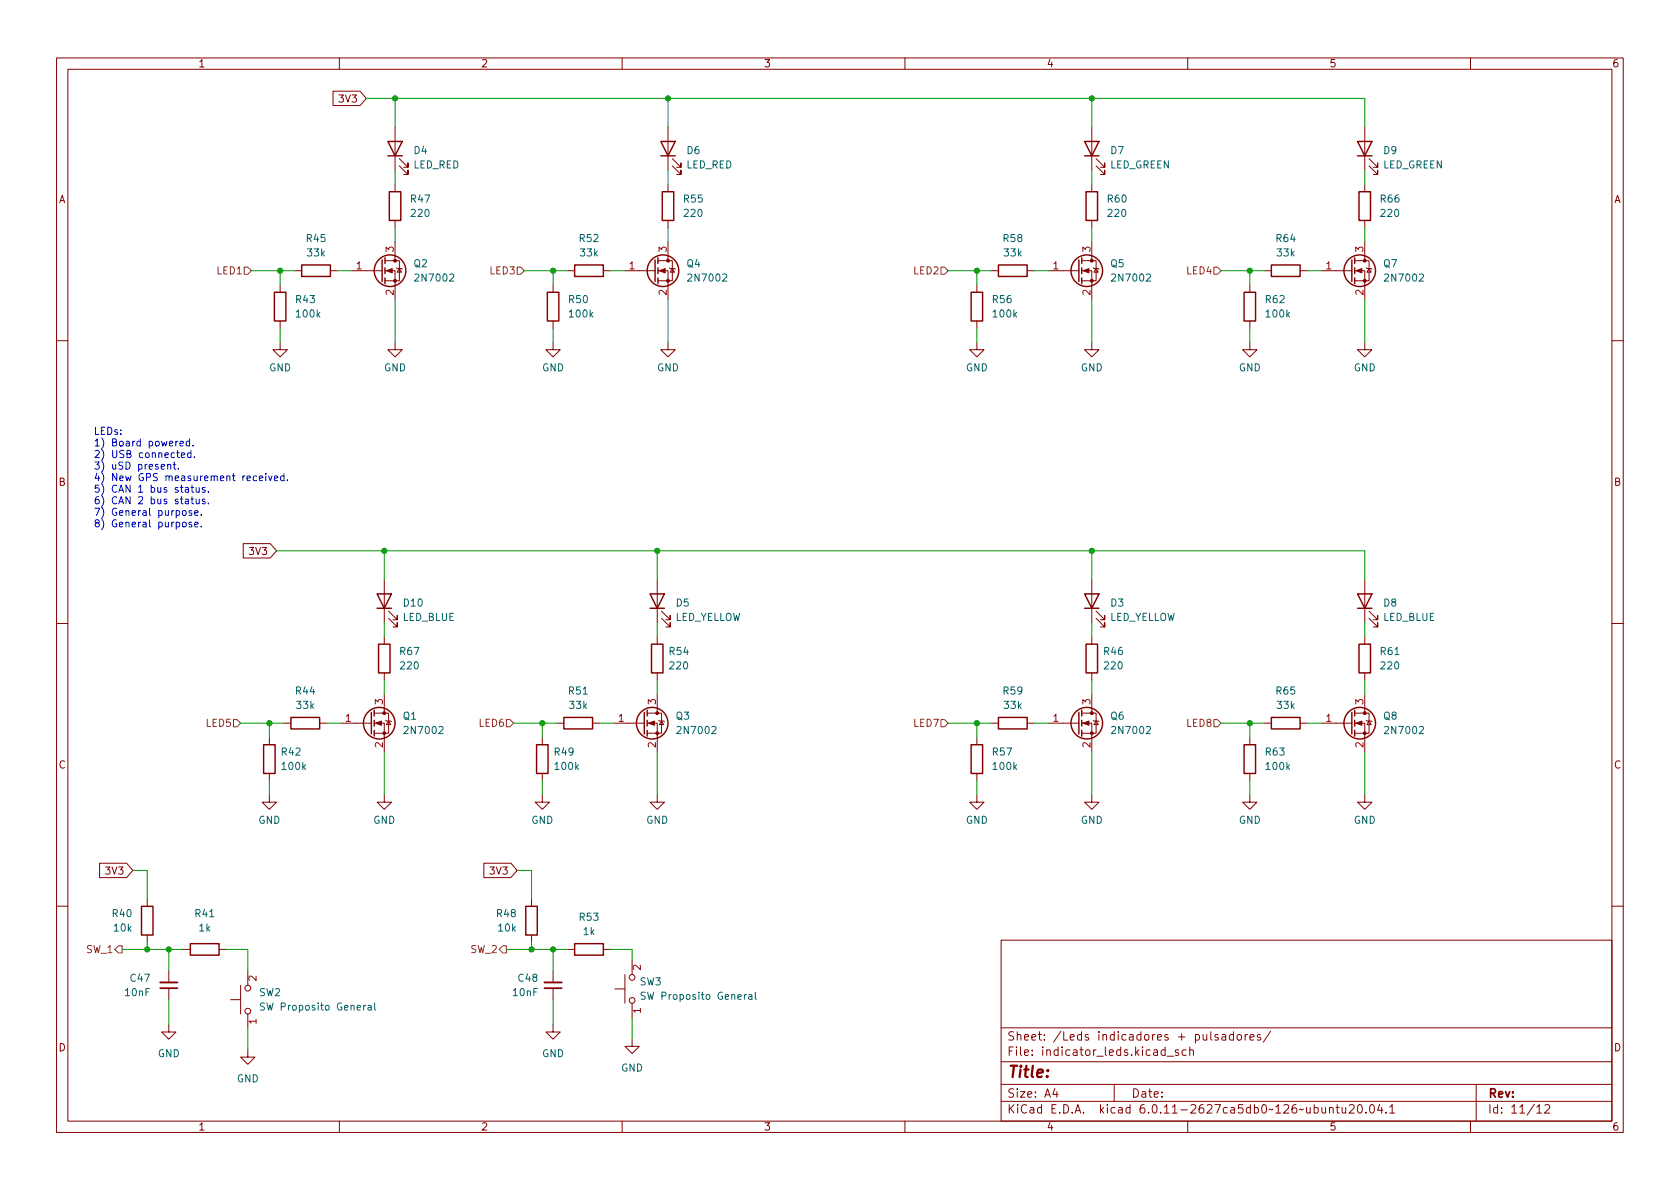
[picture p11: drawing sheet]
<svg xmlns="http://www.w3.org/2000/svg" width="297mm" height="210mm" viewBox="0 0 297 210" stroke-linecap="round" stroke-linejoin="round" font-family="sans-serif">
<g fill="none" stroke="#840000" stroke-width=".18">
<path d="M10 10.2h277v190.1h-277zM12 12.2h273v186.1h-273zM58.9 16.1h4.8l1.1 1.3-1.1 1.3h-4.8zM60 10.2v2M110 10.2v2M160 10.2v2M210 10.2v2M260 10.2v2M69.8 22.5v7.6M69.8 32.6v1.3M69.8 39v1.3M70.6 29.3l1.5 1.6v-.8v.8h-.7"/>
<path d="M70.6 28.1l1.5 1.5v-.8v.8h-.7M118.1 22.5v7.6M118.1 32.6v1.3M118.1 39v1.3M118.9 29.3l1.5 1.6v-.8v.8h-.8M118.9 28.1l1.5 1.5v-.8v.8h-.8M193 22.5v7.6M193 32.6v1.3M193 39v1.3M193.8 29.3l1.5 1.6v-.8v.8h-.7M193.8 28.1l1.5 1.5v-.8v.8h-.7M241.3 22.5v7.6"/>
<path d="M241.3 32.6v1.3M241.3 39v1.3M242.1 29.3l1.5 1.6v-.8v.8h-.8M242.1 28.1l1.5 1.5v-.8v.8h-.8M49.5 50.4v1.3M49.5 56.8v1.2M52.1 47.9h1.2M58.4 47.9h1.3M62.2 47.9h5.4M68.1 47.9h1.7v5.1M68.1 46.1h2.5v3.6h-2.5M69.8 42.8v3.3"/>
<path d="M70.1 47.4l.1 .1h.8l.1 .1M70.6 47.5l.4 .6h-.8zM97.8 50.4v1.3M97.8 56.8v1.2M100.3 47.9h1.3M106.7 47.9h1.2M110.5 47.9h5.3M116.3 47.9h1.8v5.1M116.3 46.1h2.6v3.6h-2.6M118.1 42.8v3.3M118.4 47.4l.1 .1h.8l.1 .1M118.9 47.5l.4 .6h-.8z"/>
<path d="M172.7 50.4v1.3M172.7 56.8v1.2M175.3 47.9h1.2M181.6 47.9h1.3M185.4 47.9h5.4M191.3 47.9h1.7v5.1M191.3 46.1h2.5v3.6h-2.5M193 42.8v3.3M193.3 47.4l.1 .1h.8l.1 .1M193.8 47.5l.4 .6h-.8zM221 50.4v1.3M221 56.8v1.2"/>
<path d="M223.5 47.9h1.3M229.9 47.9h1.2M233.7 47.9h5.3M239.5 47.9h1.8v5.1M239.5 46.1h2.6v3.6h-2.6M241.3 42.8v3.3M241.6 47.4l.1 .1h.7l.2 .1M242.1 47.5l.3 .6h-.7zM10 60.2h2M49.5 60.6v1.2h1.3l-1.3 1.3-1.2-1.3h1.2M69.8 60.6v1.2h1.3l-1.3 1.3-1.2-1.3h1.2M97.8 60.6v1.2h1.3l-1.3 1.3-1.3-1.3h1.3"/>
<path d="M118.1 60.6v1.2h1.3l-1.3 1.3-1.3-1.3h1.3M172.7 60.6v1.2h1.3l-1.3 1.3-1.3-1.3h1.3M193 60.6v1.2h1.3l-1.3 1.3-1.2-1.3h1.2M221 60.6v1.2h1.2l-1.2 1.3-1.3-1.3h1.3M241.3 60.6v1.2h1.3l-1.3 1.3-1.3-1.3h1.3M285 60.2h2M43 96.1h4.8l1.1 1.3-1.1 1.3h-4.8zM10 110.2h2M67.9 102.5v7.6M67.9 112.6v1.3M67.9 119v1.3M68.7 109.3l1.5 1.6v-.8v.8h-.7"/>
<path d="M68.7 108.1l1.5 1.5v-.8v.8h-.7M116.2 102.5v7.6M116.2 112.6v1.3M116.2 119v1.3M117 109.3l1.5 1.6v-.8v.8h-.8M117 108.1l1.5 1.5v-.8v.8h-.8M193 102.5v7.6M193 112.6v1.3M193 119v1.3M193.8 109.3l1.5 1.6v-.8v.8h-.7M193.8 108.1l1.5 1.5v-.8v.8h-.7M241.3 102.5v7.6"/>
<path d="M241.3 112.6v1.3M241.3 119v1.3M242.1 109.3l1.5 1.6v-.8v.8h-.8M242.1 108.1l1.5 1.5v-.8v.8h-.8M285 110.2h2M47.6 130.4v1.3M47.6 136.8v1.2M50.2 127.9h1.2M56.5 127.9h1.3M60.3 127.9h5.4M66.2 127.9h1.7v5.1M66.2 126.1h2.5v3.6h-2.5"/>
<path d="M67.9 122.8v3.3M68.2 127.4l.1 .1h.8l.1 .1M68.7 127.5l.4 .6h-.8zM95.9 130.4v1.3M95.9 136.8v1.2M98.4 127.9h1.3M104.8 127.9h1.2M108.6 127.9h5.3M114.4 127.9h1.8v5.1M114.4 126.1h2.6v3.6h-2.6M116.2 122.8v3.3M116.5 127.4l.1 .1h.7l.2 .1"/>
<path d="M117 127.5l.3 .6h-.7zM172.7 130.4v1.3M172.7 136.8v1.2M175.3 127.9h1.2M181.6 127.9h1.3M185.4 127.9h5.4M191.3 127.9h1.7v5.1M191.3 126.1h2.5v3.6h-2.5M193 122.8v3.3M193.3 127.4l.1 .1h.8l.1 .1M193.8 127.5l.4 .6h-.8zM221 130.4v1.3"/>
<path d="M221 136.8v1.2M223.5 127.9h1.3M229.9 127.9h1.2M233.7 127.9h5.3M239.5 127.9h1.8v5.1M239.5 126.1h2.6v3.6h-2.6M241.3 122.8v3.3M241.6 127.4l.1 .1h.7l.2 .1M242.1 127.5l.3 .6h-.7zM17.6 152.6h4.8l1.1 1.3-1.1 1.3h-4.8zM26 159v1.3M47.6 140.6v1.3h1.3l-1.3 1.2-1.2-1.2h1.2"/>
<path d="M67.9 140.6v1.3h1.3l-1.3 1.2-1.2-1.2h1.2M85.6 152.6h4.7l1.1 1.3-1.1 1.3h-4.7zM94 159v1.3M95.9 140.6v1.3h1.3l-1.3 1.2-1.3-1.2h1.3M116.2 140.6v1.3h1.3l-1.3 1.2-1.3-1.2h1.3M172.7 140.6v1.3h1.3l-1.3 1.2-1.3-1.2h1.3M193 140.6v1.3h1.3l-1.3 1.2-1.2-1.2h1.2M221 140.6v1.3h1.2l-1.2 1.2-1.3-1.2h1.3M241.3 140.6v1.3h1.3l-1.3 1.2-1.3-1.2h1.3M10 160.2h2M26 165.3v1.3M29.8 171.7v2"/>
<path d="M29.8 174.7v2.1M32.4 167.9h1.3M38.7 167.9h1.3M40.8 176.8h1.7M42.5 174.2v5.1M43.8 171.7v2.5M43.8 179.3v2.6M94 165.3v1.3M97.8 171.7v2M97.8 174.7v2.1M100.3 167.9h1.3M106.7 167.9h1.2"/>
<path d="M108.7 174.9h1.8M110.5 172.3v5.1M111.8 169.8v2.5M111.8 177.4v2.6M177 166.3h108v32h-108zM285 160.2h2M29.8 181.2v1.3h1.3l-1.3 1.3-1.2-1.3h1.2M43.8 185.7v1.2h1.3l-1.3 1.3-1.3-1.3h1.3M60 198.3v2M97.8 181.2v1.3h1.3l-1.3 1.3-1.3-1.3h1.3M110 198.3v2M111.8 183.8v1.2h1.2l-1.2 1.3-1.3-1.3h1.3"/>
<path d="M160 198.3v2M177 194.8h108M177 191.8h108M177 187.8h108M177 181.8h108M182.5 186.5v.1M182.5 185.7v.1M184.6 183.8v.1M184.6 183v.1M192.4 183l-.3-.1-.2 .2v.3l.5 .1v.4h-.5M197 191.8v3M206.5 183l-.4-.1-.2 .2 .1 .3 .5 .1v.4h-.6"/>
<path d="M208.4 185.7l-.4-.1-.2 .2 .1 .3 .5 .1v.4h-.6M209.7 185.7l-.4-.1-.3 .3v.4l.1 .3h.6M210 198.3v2M210.4 185.8l.2-.2 .3 .1 .1 .9M210.4 185.1v1.5M224.6 182.4l-1.2 1.9M238.6 195.5l.5-.2 .3 .2v.3l-.9 1h.9M240.2 195.4l.2-.1a.81 .81 0 0 1 .5 .7 .81 .81 0 0 1-.3 .8h-.1a.81 .81 0 0 1-.6-.6 .81 .81 0 0 1 .3-.8zM241.5 196.7v.1M242.4 195.4l.1-.1a.81 .81 0 0 1 .6 .7 .81 .81 0 0 1-.3 .8h-.2a.81 .81 0 0 1-.5-.6 .81 .81 0 0 1 .3-.8zM243.9 195.3l-.3 1h.9M244.3 195.8v1"/>
<path d="M245.1 196.7v.1M245.7 195.8l.4-.5v1.5M245.7 196.8h.9M260 198.3v2M261 191.8v6.5M273.1 195.5l.6-.2 .2 .2 .1 .3-.9 1h.9"/>
<circle cx="43.8" cy="178.8" r=".51"/>
<circle cx="43.8" cy="174.7" r=".51"/>
<circle cx="111.8" cy="176.9" r=".51"/>
<circle cx="111.8" cy="172.8" r=".51"/>
</g>
<g fill="none" stroke="#840000" stroke-width=".25">
<path d="M68.6 25h2.5l-1.3 2.6zM68.6 27.6h2.5M68.8 33.9h2.1v5.1h-2.1zM116.8 25h2.6l-1.3 2.6zM116.8 27.6h2.6M117.1 33.9h2v5.1h-2zM191.8 25h2.5l-1.3 2.6zM191.8 27.6h2.5M192 33.9h2.1v5.1h-2.1zM240 25h2.6l-1.3 2.6zM240 27.6h2.6M240.3 33.9h2v5.1h-2z"/>
<path d="M48.5 51.7h2v5.1h-2zM53.3 46.9h5.1v2h-5.1zM67.6 46v3.8M68.1 45.6v1M68.1 47.4v1M68.1 49.1v1.1M96.8 51.7h2v5.1h-2zM101.6 46.9h5.1v2h-5.1zM115.8 46v3.8M116.3 45.6v1M116.3 47.4v1M116.3 49.1v1.1"/>
<path d="M171.7 51.7h2v5.1h-2zM176.5 46.9h5.1v2h-5.1zM190.8 46v3.8M191.3 45.6v1M191.3 47.4v1M191.3 49.1v1.1M220 51.7h2v5.1h-2zM224.8 46.9h5.1v2h-5.1zM239 46v3.8M239.5 45.6v1M239.5 47.4v1M239.5 49.1v1.1"/>
<path d="M66.7 105h2.5l-1.3 2.6zM66.7 107.6h2.5M66.9 113.9h2.1v5.1h-2.1zM114.9 105h2.6l-1.3 2.6zM114.9 107.6h2.6M115.2 113.9h2v5.1h-2zM191.8 105h2.5l-1.3 2.6zM191.8 107.6h2.5M192 113.9h2.1v5.1h-2.1zM240 105h2.6l-1.3 2.6zM240 107.6h2.6M240.3 113.9h2v5.1h-2z"/>
<path d="M46.6 131.7h2v5.1h-2zM51.4 126.9h5.1v2h-5.1zM65.7 126v3.8M66.2 125.6v1M66.2 127.4v1M66.2 129.2v1M94.9 131.7h2v5.1h-2zM99.7 126.9h5.1v2h-5.1zM113.9 126v3.8M114.4 125.6v1M114.4 127.4v1M114.4 129.2v1"/>
<path d="M171.7 131.7h2v5.1h-2zM176.5 126.9h5.1v2h-5.1zM190.8 126v3.8M191.3 125.6v1M191.3 127.4v1M191.3 129.2v1M220 131.7h2v5.1h-2zM224.8 126.9h5.1v2h-5.1zM239 126v3.8M239.5 125.6v1M239.5 127.4v1M239.5 129.2v1"/>
<path d="M25 160.3h2.1v5h-2.1zM33.7 166.9h5v2h-5zM93 160.3h2v5h-2zM101.6 166.9h5.1v2h-5.1z"/>
<circle cx="69" cy="47.9" r="2.79"/>
<circle cx="117.2" cy="47.9" r="2.79"/>
<circle cx="192.2" cy="47.9" r="2.79"/>
<circle cx="240.4" cy="47.9" r="2.79"/>
<circle cx="67.1" cy="127.9" r="2.79"/>
<circle cx="115.3" cy="127.9" r="2.79"/>
<circle cx="192.2" cy="127.9" r="2.79"/>
<circle cx="240.4" cy="127.9" r="2.79"/>
</g>
<g fill="none" stroke="#006464" stroke-width=".18">
<path d="M56.2 55.6l.4 .5M56.6 55.2l-.5 .5M79.5 48.6l.5-.2 .2 .4-.7 .9h.7M104.5 55.6l.3 .5M104.8 55.2l-.5 .5M127.8 48.6l.5-.2 .2 .4-.8 .9h.8M179.4 55.6l.4 .5M179.8 55.2l-.5 .5M202.7 48.6l.5-.2 .2 .4-.8 .9h.8M227.7 55.6l.3 .5M228 55.2l-.5 .5M251 48.6l.4-.2 .3 .4-.8 .9h.8"/>
<path d="M246.6 115.8h.8M53.7 135.6l.3 .5M54 135.2l-.5 .5M77.6 128.6l.5-.1 .2 .3-.8 .9h.8M101.9 135.6l.4 .5M102.3 135.2l-.5 .5M103.1 122.7h.7M125.9 128.6l.5-.1 .2 .3-.8 .9h.8M179.4 135.6l.4 .5M179.8 135.2l-.5 .5M202.7 128.6l.5-.1 .2 .3-.8 .9h.8M227.7 135.6l.3 .5"/>
<path d="M228 135.2l-.5 .5M251 128.6l.4-.1 .3 .3-.8 .9h.8M37.1 162.1h.7M57.6 177.9l.2-.1 .3 .1 .1 .5-.1 .2h-.3l-.2-.1zM125 175.9h.3l.2 .2v.4l-.2 .2h-.3l-.2-.2z"/>
</g>
<g fill="#840000" stroke="#840000" stroke-width=".18">
<path d="M116.6 47.9l1-.4v.8z"/>
<path d="M191.5 127.9l1-.4v.8z"/>
<path d="M68.3 47.9l1-.4v.8z"/>
<path d="M114.7 127.9l1-.4v.8z"/>
<path d="M66.4 127.9l1-.4v.8z"/>
<path d="M239.8 127.9l1-.4v.8z"/>
<path d="M191.5 47.9l1-.4v.8z"/>
<path d="M239.8 47.9l1-.4v.8z"/>
<circle cx="118.1" cy="49.7" r=".25"/>
<circle cx="118.1" cy="46.1" r=".25"/>
<circle cx="193" cy="129.7" r=".25"/>
<circle cx="193" cy="126.1" r=".25"/>
<circle cx="69.8" cy="49.7" r=".25"/>
<circle cx="69.8" cy="46.1" r=".25"/>
<circle cx="116.2" cy="129.7" r=".25"/>
<circle cx="116.2" cy="126.1" r=".25"/>
<circle cx="67.9" cy="129.7" r=".25"/>
<circle cx="67.9" cy="126.1" r=".25"/>
<circle cx="241.3" cy="129.7" r=".25"/>
<circle cx="241.3" cy="126.1" r=".25"/>
<circle cx="193" cy="49.7" r=".25"/>
<circle cx="193" cy="46.1" r=".25"/>
<circle cx="241.3" cy="49.7" r=".25"/>
<circle cx="241.3" cy="46.1" r=".25"/>
</g>
<path d="M28.3 173.7h3.1M96.3 173.7h3" fill="none" stroke="#840000" stroke-width=".33"/>
<path d="M28.3 174.7h3.1M96.3 174.7h3" fill="none" stroke="#840000" stroke-width=".3"/>
<path d="M45.3 172.6v.8l-.9-.8-.4 .2 .1 .5M113.2 178.7h-1.2l.3 .3M113.2 170.7v.8l-.9-.8-.3 .2 .1 .5M45.3 180.6h-1.3l.4 .4" fill="none" stroke="#a90000" stroke-width=".18"/>
<path d="M43.2 47.2h.6l.6 .7-.6 .6h-.6zM91.4 47.2h.7l.6 .7-.6 .6h-.7zM166.4 47.2h.6l.6 .7-.6 .6h-.6zM214.6 47.2h.7l.6 .7-.6 .6h-.7zM41.3 127.2h.6l.6 .7-.6 .6h-.6zM89.5 127.2h.7l.6 .7-.6 .6h-.7zM166.4 127.2h.6l.6 .7-.6 .6h-.6zM214.6 127.2h.7l.6 .7-.6 .6h-.7zM21 167.3h.6v1.2h-.6l-.7-.6zM88.9 167.3h.6v1.2h-.6l-.6-.6z" fill="none" stroke="#725600" stroke-width=".18"/>
<path d="M33.8 79.6v1.3M34.1 78.7v.2M26.4 89.9v1.1l.2 .1M26.4 91.9v1.1l.2 .2M31.5 82.8v.2M33.8 80.1h-.4l-.2 .2 .1 .6h.5M34.4 80.8v.1M35.6 91v.1M35.6 93.1v.1M41.1 84.2h.5M41.3 83.7v1.1l.3 .2M50.8 84.9v.1" fill="none" stroke="#0000c2" stroke-width=".18"/>
<g fill="none" stroke="#009600" stroke-width=".18">
<path d="M64.8 17.4h176.5v5.1M69.8 17.4v5.1M118.1 17.4v5.1M193 17.4v5.1M69.8 30.1v2.5M118.1 30.1v2.5M193 30.1v2.5M241.3 30.1v2.5M44.4 47.9h7.7M49.5 47.9v2.5M49.5 58v2.6M59.7 47.9h2.5"/>
<path d="M69.8 40.3v2.5M69.8 53v7.6M92.7 47.9h7.6M97.8 47.9v2.5M97.8 58v2.6M107.9 47.9h2.6M118.1 40.3v2.5M118.1 53v7.6M167.6 47.9h7.7M172.7 47.9v2.5M172.7 58v2.6M182.9 47.9h2.5"/>
<path d="M193 40.3v2.5M193 53v7.6M215.9 47.9h7.6M221 47.9v2.5M221 58v2.6M231.1 47.9h2.6M241.3 40.3v2.5M241.3 53v7.6M48.9 97.4h192.4v5.1M67.9 97.4v5.1M116.2 97.4v5.1M193 97.4v5.1"/>
<path d="M67.9 110.1v2.5M116.2 110.1v2.5M193 110.1v2.5M241.3 110.1v2.5M42.5 127.9h7.7M47.6 127.9v2.5M47.6 138v2.6M57.8 127.9h2.5M67.9 120.3v2.5M67.9 133v7.6M90.8 127.9h7.6M95.9 127.9v2.5"/>
<path d="M95.9 138v2.6M106 127.9h2.6M116.2 120.3v2.5M116.2 133v7.6M167.6 127.9h7.7M172.7 127.9v2.5M172.7 138v2.6M182.9 127.9h2.5M193 120.3v2.5M193 133v7.6M215.9 127.9h7.6M221 127.9v2.5"/>
<path d="M221 138v2.6M231.1 127.9h2.6M241.3 120.3v2.5M241.3 133v7.6M23.5 153.9h2.5v5.1M91.4 153.9h2.6v5.1M21.6 167.9h10.8M26 166.6v1.3M29.8 167.9v3.8M29.8 176.8v4.4M40 167.9h3.8v3.8M89.5 167.9h10.8"/>
<path d="M94 166.6v1.3M97.8 167.9v3.8M97.8 176.8v4.4M107.9 167.9h3.9v1.9M111.8 180v3.8M43.8 181.9v3.8"/>
</g>
<g fill="#009600" stroke="#009600" stroke-width=".18">
<circle cx="193" cy="17.4" r=".46"/>
<circle cx="221" cy="47.9" r=".46"/>
<circle cx="172.7" cy="47.9" r=".46"/>
<circle cx="118.1" cy="17.4" r=".46"/>
<circle cx="69.8" cy="17.4" r=".46"/>
<circle cx="67.9" cy="97.4" r=".46"/>
<circle cx="116.2" cy="97.4" r=".46"/>
<circle cx="49.5" cy="47.9" r=".46"/>
<circle cx="97.8" cy="47.9" r=".46"/>
<circle cx="29.8" cy="167.9" r=".46"/>
<circle cx="26" cy="167.9" r=".46"/>
<circle cx="47.6" cy="127.9" r=".46"/>
<circle cx="97.8" cy="167.9" r=".46"/>
<circle cx="94" cy="167.9" r=".46"/>
<circle cx="95.9" cy="127.9" r=".46"/>
<circle cx="193" cy="97.4" r=".46"/>
<circle cx="172.7" cy="127.9" r=".46"/>
<circle cx="221" cy="127.9" r=".46"/>
</g>
<text font-size="2.8" fill="#840000" x="178" y="191.2">Title:</text>
<g font-size="2.1" fill="#840000">
<text x="178" y="184.5">Sheet:</text>
<text x="186.2" y="184.5">/Leds</text>
<text x="194.2" y="184.5">indicadores</text>
<text x="208.4" y="184.5">+</text>
<text x="211.5" y="184.5">pulsadores/</text>
<text x="178" y="187.2">File:</text>
<text x="184.4" y="187.2">indicator_leds.kicad_sch</text>
<text x="178" y="197.4">KiCad</text>
<text x="178" y="194.6">Size:</text>
<text x="184.7" y="194.6">A4</text>
<text x="185.7" y="197.4">E.D.A.</text>
<text x="194.6" y="197.4">kicad</text>
<text x="200" y="194.6">Date:</text>
<text x="201.8" y="197.4">6.0.11-2627ca5db0~126~ubuntu20.04.1</text>
<text x="263" y="194.6">Rev:</text>
<text x="263" y="197.4">Id:</text>
<text x="267.1" y="197.4">11/12</text>
</g>
<g font-size="1.8" fill="#840000">
<text x="35" y="12.3">1</text>
<text x="85" y="12.3">2</text>
<text x="135" y="12.3">3</text>
<text x="185" y="12.3">4</text>
<text x="235" y="12.3">5</text>
<text x="285" y="12.3">6</text>
<text x="59.7" y="18.5">3V3</text>
<text x="10.4" y="36.3">A</text>
<text x="285.4" y="36.3">A</text>
<text x="10.3" y="86.3">B</text>
<text x="285.3" y="86.3">B</text>
<text x="43.8" y="98.5">3V3</text>
<text x="10.3" y="136.3">C</text>
<text x="285.3" y="136.3">C</text>
<text x="18.4" y="155">3V3</text>
<text x="86.4" y="155">3V3</text>
<text x="10.3" y="186.3">D</text>
<text x="285.3" y="186.3">D</text>
<text x="35" y="200.3">1</text>
<text x="85" y="200.3">2</text>
<text x="135" y="200.3">3</text>
<text x="185" y="200.3">4</text>
<text x="235" y="200.3">5</text>
<text x="285" y="200.3">6</text>
</g>
<g font-size="1.8" fill="#006464">
<text x="73" y="27.6">D4</text>
<text x="121.3" y="27.6">D6</text>
<text x="196.2" y="27.6">D7</text>
<text x="244.5" y="27.6">D9</text>
<text x="73" y="30.2">LED_RED</text>
<text x="121.3" y="30.2">LED_RED</text>
<text x="196.2" y="30.2">LED_GREEN</text>
<text x="244.5" y="30.2">LED_GREEN</text>
<text x="72.4" y="36.2">R47</text>
<text x="72.4" y="38.7">220</text>
<text x="120.7" y="36.2">R55</text>
<text x="120.7" y="38.7">220</text>
<text x="195.6" y="36.2">R60</text>
<text x="195.6" y="38.7">220</text>
<text x="243.8" y="36.2">R66</text>
<text x="243.8" y="38.7">220</text>
<text x="54" y="43.2">R45</text>
<text x="54.1" y="45.7">33k</text>
<text x="73" y="47.6">Q2</text>
<text x="102.2" y="43.2">R52</text>
<text x="102.3" y="45.7">33k</text>
<text x="121.3" y="47.6">Q4</text>
<text x="177.1" y="43.2">R58</text>
<text x="177.3" y="45.7">33k</text>
<text x="196.2" y="47.6">Q5</text>
<text x="225.4" y="43.2">R64</text>
<text x="225.5" y="45.7">33k</text>
<text x="244.5" y="47.6">Q7</text>
<text x="52.1" y="54">R43</text>
<text x="73" y="50.2">2N7002</text>
<text x="100.3" y="54">R50</text>
<text x="121.3" y="50.2">2N7002</text>
<text x="175.3" y="54">R56</text>
<text x="196.2" y="50.2">2N7002</text>
<text x="223.5" y="54">R62</text>
<text x="244.5" y="50.2">2N7002</text>
<text x="52.1" y="56.5">100k</text>
<text x="100.3" y="56.5">100k</text>
<text x="175.3" y="56.5">100k</text>
<text x="223.5" y="56.5">100k</text>
<text x="47.5" y="66">GND</text>
<text x="67.8" y="66">GND</text>
<text x="95.8" y="66">GND</text>
<text x="116.1" y="66">GND</text>
<text x="170.7" y="66">GND</text>
<text x="191" y="66">GND</text>
<text x="219" y="66">GND</text>
<text x="239.3" y="66">GND</text>
<text x="71.1" y="107.6">D10</text>
<text x="119.4" y="107.6">D5</text>
<text x="196.2" y="107.6">D3</text>
<text x="244.5" y="107.6">D8</text>
<text x="71.1" y="110.2">LED_BLUE</text>
<text x="119.4" y="110.2">LED_YELLOW</text>
<text x="196.2" y="110.2">LED_YELLOW</text>
<text x="244.5" y="110.2">LED_BLUE</text>
<text x="70.5" y="116.2">R67</text>
<text x="70.5" y="118.7">220</text>
<text x="118.1" y="116.2">R54</text>
<text x="118.1" y="118.7">220</text>
<text x="194.9" y="116.2">R46</text>
<text x="194.9" y="118.7">220</text>
<text x="243.8" y="116.2">R61</text>
<text x="243.8" y="118.7">220</text>
<text x="52.1" y="123.2">R44</text>
<text x="52.2" y="125.7">33k</text>
<text x="100.3" y="123.2">R51</text>
<text x="100.4" y="125.7">33k</text>
<text x="177.1" y="123.2">R59</text>
<text x="177.3" y="125.7">33k</text>
<text x="225.4" y="123.2">R65</text>
<text x="225.5" y="125.7">33k</text>
<text x="71.1" y="127.6">Q1</text>
<text x="71.1" y="130.2">2N7002</text>
<text x="119.4" y="127.6">Q3</text>
<text x="119.4" y="130.2">2N7002</text>
<text x="196.2" y="127.6">Q6</text>
<text x="196.2" y="130.2">2N7002</text>
<text x="244.5" y="127.6">Q8</text>
<text x="244.5" y="130.2">2N7002</text>
<text x="49.5" y="134">R42</text>
<text x="49.5" y="136.5">100k</text>
<text x="97.8" y="134">R49</text>
<text x="97.8" y="136.5">100k</text>
<text x="175.3" y="134">R57</text>
<text x="175.3" y="136.5">100k</text>
<text x="223.5" y="134">R63</text>
<text x="223.5" y="136.5">100k</text>
<text x="45.6" y="146.1">GND</text>
<text x="65.9" y="146.1">GND</text>
<text x="93.9" y="146.1">GND</text>
<text x="114.2" y="146.1">GND</text>
<text x="170.7" y="146.1">GND</text>
<text x="191" y="146.1">GND</text>
<text x="219" y="146.1">GND</text>
<text x="239.3" y="146.1">GND</text>
<text x="19.7" y="162.6">R40</text>
<text x="19.9" y="165.1">10k</text>
<text x="34.3" y="162.6">R41</text>
<text x="35" y="165.1">1k</text>
<text x="87.6" y="162.6">R48</text>
<text x="87.8" y="165.1">10k</text>
<text x="102.2" y="163.2">R53</text>
<text x="102.9" y="165.7">1k</text>
<text x="22.8" y="174">C47</text>
<text x="91.4" y="174">C48</text>
<text x="21.9" y="176.5">10nF</text>
<text x="45.7" y="176.5">SW2</text>
<text x="45.7" y="179.1">SW Proposito</text>
<text x="59.6" y="179.1">General</text>
<text x="90.4" y="176.5">10nF</text>
<text x="113" y="174.6">SW3</text>
<text x="113" y="177.2">SW Proposito</text>
<text x="126.9" y="177.2">General</text>
<text x="27.8" y="187.3">GND</text>
<text x="41.8" y="191.8">GND</text>
<text x="95.8" y="187.3">GND</text>
<text x="109.7" y="189.9">GND</text>
</g>
<g font-size="1.8" fill="#a90000">
<text x="62.8" y="47.6">1</text>
<text x="69.6" y="44.7" transform="rotate(-90 69.6 44.7)">3</text>
<text x="111.1" y="47.6">1</text>
<text x="117.9" y="44.7" transform="rotate(-90 117.9 44.7)">3</text>
<text x="186" y="47.6">1</text>
<text x="192.8" y="44.7" transform="rotate(-90 192.8 44.7)">3</text>
<text x="234.3" y="47.6">1</text>
<text x="241" y="44.7" transform="rotate(-90 241 44.7)">3</text>
<text x="69.6" y="52.4" transform="rotate(-90 69.6 52.4)">2</text>
<text x="117.9" y="52.4" transform="rotate(-90 117.9 52.4)">2</text>
<text x="192.8" y="52.4" transform="rotate(-90 192.8 52.4)">2</text>
<text x="241" y="52.4" transform="rotate(-90 241 52.4)">2</text>
<text x="67.7" y="124.8" transform="rotate(-90 67.7 124.8)">3</text>
<text x="116" y="124.8" transform="rotate(-90 116 124.8)">3</text>
<text x="192.8" y="124.8" transform="rotate(-90 192.8 124.8)">3</text>
<text x="241" y="124.8" transform="rotate(-90 241 124.8)">3</text>
<text x="60.9" y="127.6">1</text>
<text x="109.2" y="127.6">1</text>
<text x="186" y="127.6">1</text>
<text x="234.3" y="127.6">1</text>
<text x="67.7" y="132.4" transform="rotate(-90 67.7 132.4)">2</text>
<text x="116" y="132.4" transform="rotate(-90 116 132.4)">2</text>
<text x="192.8" y="132.4" transform="rotate(-90 192.8 132.4)">2</text>
<text x="241" y="132.4" transform="rotate(-90 241 132.4)">2</text>
<text x="114.1" y="179.4" transform="rotate(-90 114.1 179.4)">1</text>
<text x="46.1" y="181.3" transform="rotate(-90 46.1 181.3)">1</text>
</g>
<g font-size="1.8" fill="#725600">
<text x="38.2" y="48.9">LED1</text>
<text x="86.4" y="48.9">LED3</text>
<text x="161.4" y="48.9">LED2</text>
<text x="209.6" y="48.9">LED4</text>
<text x="36.3" y="128.9">LED5</text>
<text x="84.5" y="128.9">LED6</text>
<text x="161.4" y="128.9">LED7</text>
<text x="209.6" y="128.9">LED8</text>
<text x="15.1" y="168.9">SW_1</text>
<text x="83.1" y="168.9">SW_2</text>
</g>
<g font-size="1.8" fill="#0000c2">
<text x="16.5" y="76.9">LEDs:</text>
<text x="16.5" y="78.9">1)</text>
<text x="16.5" y="81">2)</text>
<text x="16.5" y="83">3)</text>
<text x="19.7" y="78.9">Board</text>
<text x="19.7" y="81">USB</text>
<text x="19.7" y="83">uSD</text>
<text x="24.4" y="83">present.</text>
<text x="24.6" y="81">connected.</text>
<text x="26.3" y="78.9">powered.</text>
<text x="16.5" y="85.1">4)</text>
<text x="16.5" y="87.1">5)</text>
<text x="16.5" y="89.2">6)</text>
<text x="19.7" y="85.1">New</text>
<text x="19.7" y="87.1">CAN 1</text>
<text x="19.7" y="89.2">CAN 2</text>
<text x="24.6" y="85.1">GPS measurement</text>
<text x="26.8" y="87.1">bus</text>
<text x="26.8" y="89.2">bus</text>
<text x="31.3" y="87.1">status.</text>
<text x="31.3" y="89.2">status.</text>
<text x="43.2" y="85.1">received.</text>
<text x="16.5" y="91.2">7)</text>
<text x="16.5" y="93.2">8)</text>
<text x="19.7" y="91.2">General</text>
<text x="19.7" y="93.2">General</text>
<text x="28" y="91.2">purpose.</text>
<text x="28" y="93.2">purpose.</text>
</g>
</svg>
